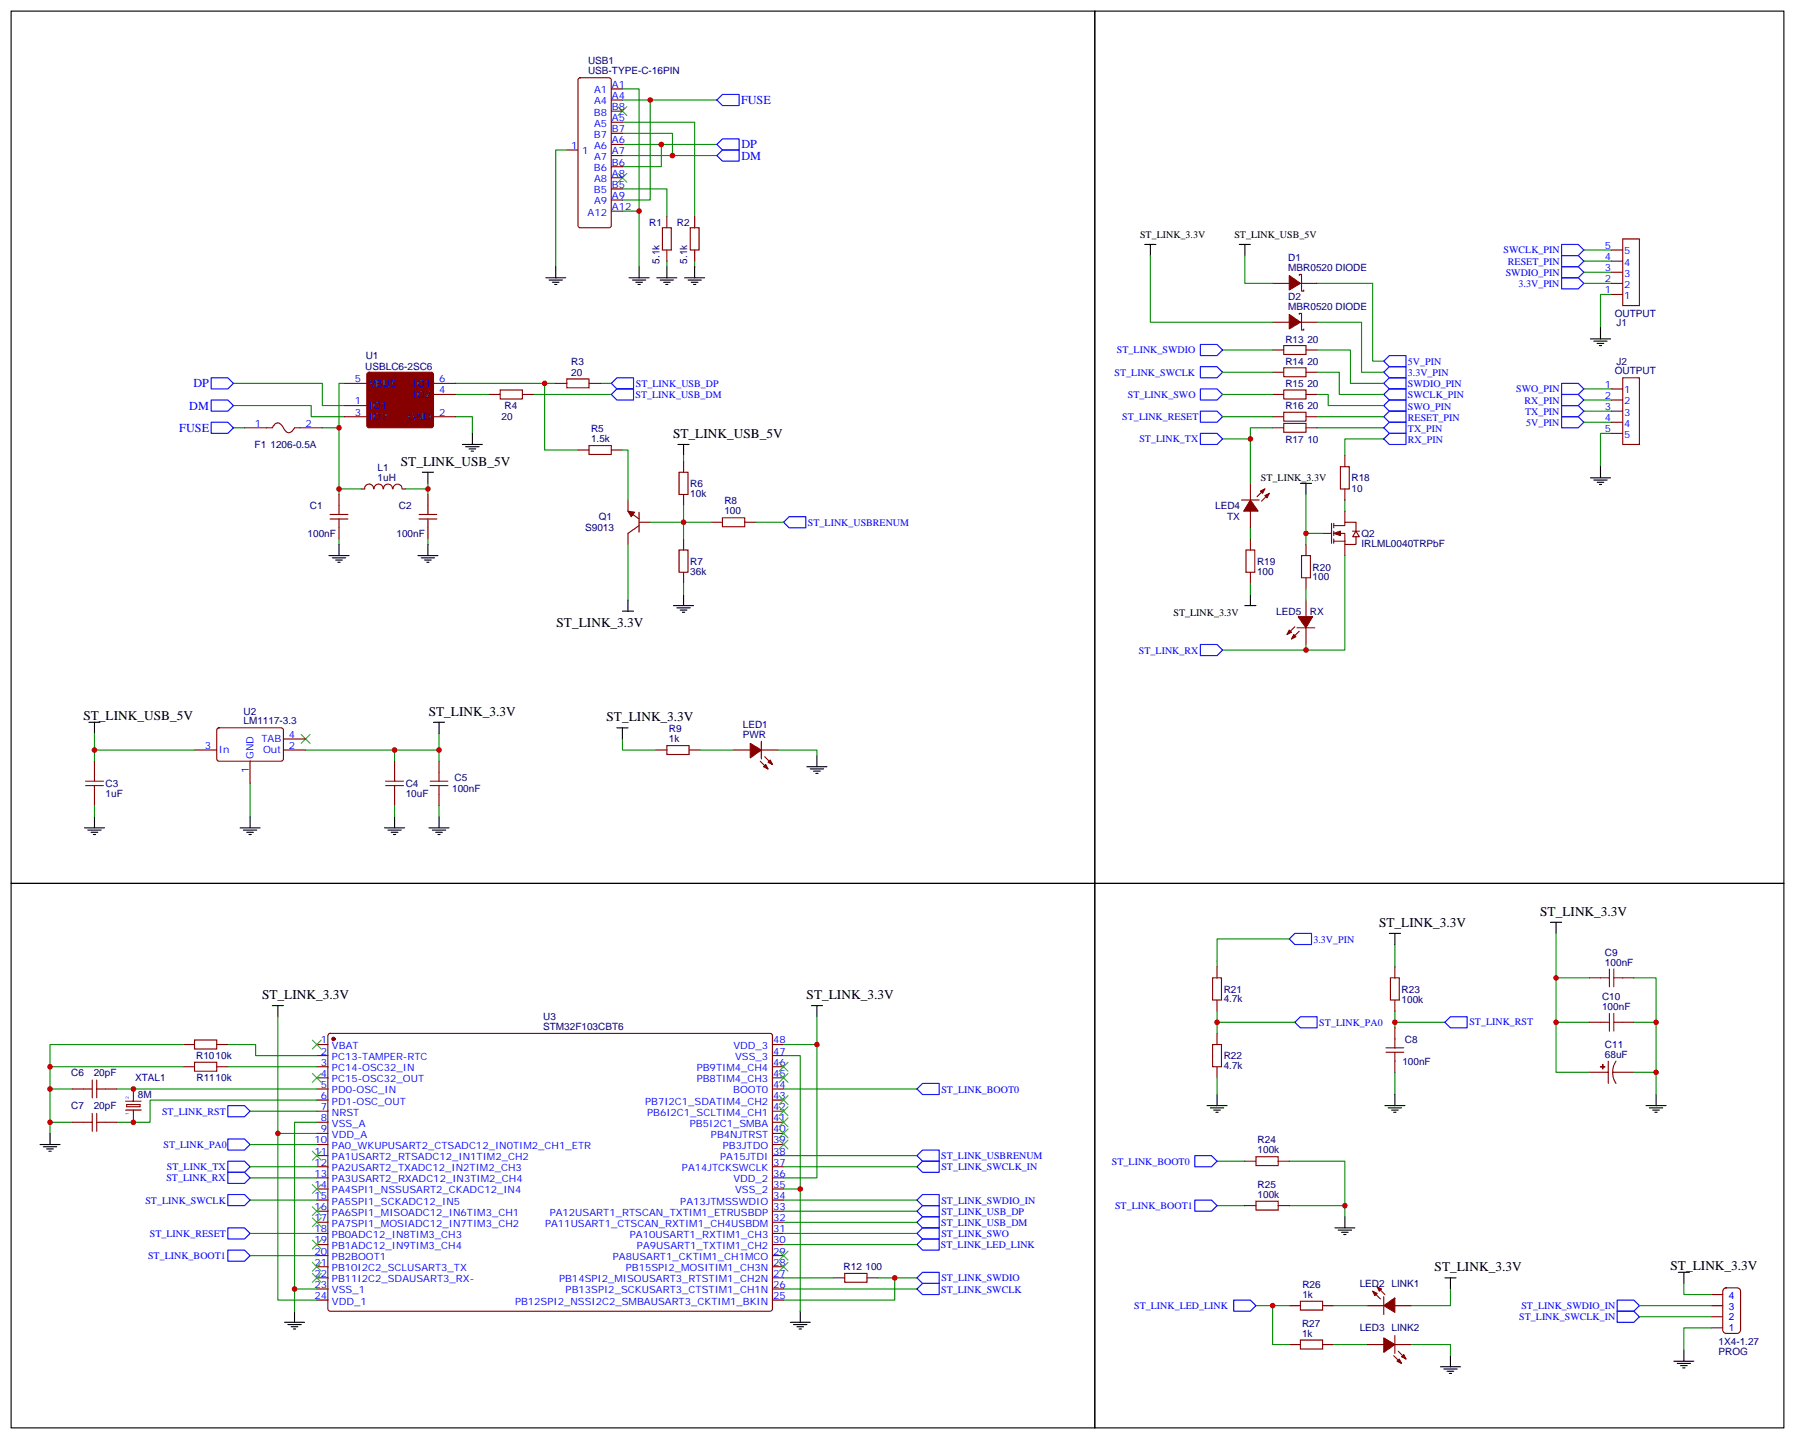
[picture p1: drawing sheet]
<svg xmlns="http://www.w3.org/2000/svg" width="570mm" height="457mm" viewBox="0 0 570 457" stroke-linecap="round" stroke-linejoin="round" font-family="sans-serif">
<g fill="none" stroke="#3c3" stroke-width=".35">
<path d="M196.1 33.9l2.9 2.8M199 33.9l-2.9 2.8M196.1 55l2.9 2.9M199 55l-2.9 2.9M95.6 233.2l2.8 2.8M98.4 233.2l-2.8 2.8M99.1 330.2l2.9 2.8M102 330.2l-2.9 2.8M247.3 337.3l2.8 2.8M250.1 337.3l-2.8 2.8M99.1 340.8l2.9 2.8M102 340.8l-2.9 2.8"/>
<path d="M247.3 340.8l2.8 2.8M247.3 358.4l2.8 2.8M247.3 354.9l2.8 2.8M247.3 351.4l2.8 2.8M247.3 347.8l2.8 2.9M250.1 340.8l-2.8 2.8M250.1 358.4l-2.8 2.8M250.1 354.9l-2.8 2.8M250.1 351.4l-2.8 2.8M250.1 347.8l-2.8 2.9M99.1 365.5l2.9 2.8M99.1 376.1l2.9 2.8"/>
<path d="M102 365.5l-2.9 2.8M102 376.1l-2.9 2.8M247.3 361.9l2.8 2.9M250.1 361.9l-2.8 2.9M99.1 383.1l2.9 2.8M99.1 386.6l2.9 2.9M99.1 393.7l2.9 2.8M102 383.1l-2.9 2.8M102 386.6l-2.9 2.9M102 393.7l-2.9 2.8M247.3 397.2l2.8 2.8M250.1 397.2l-2.8 2.8"/>
<path d="M99.1 400.8l2.9 2.8M99.1 404.3l2.9 2.8M102 400.8l-2.9 2.8M102 404.3l-2.9 2.8M247.3 400.8l2.8 2.8M250.1 400.8l-2.8 2.8"/>
</g>
<g fill="none" stroke="#008700" stroke-width=".35">
<path d="M197.6 38.8h22.9v30M197.6 28.2h5.2v56.5M197.6 31.8h29.9M206.4 31.8v31.7h-8.8M179.9 47.6h-3.5v37.1M197.6 42.3h15.8v7.1M197.6 60h14.1v8.8M197.6 49.4h29.9M197.6 45.9h29.9M209.9 45.9v7h-12.3M197.6 67h5.2M502.7 79.4h8.8"/>
<path d="M211.7 82.9v1.8M220.5 82.9v1.8M365.1 81.1v21.2h38.8M395.1 81.1v8.9h8.8M418 90h17.7v24.7h3.5M502.7 82.9h8.8M502.7 86.4h8.8M502.7 90h8.8M511.5 93.5h-3.5v10.6M388.1 111.1h15.8M388.1 118.2h15.8M418 102.3h14.2v15.9h7"/>
<path d="M418 111.1h10.6v10.6h10.6M418 118.2h7.1v7h14.1M74.1 121.7h28.2v7.1h7.1M74.1 128.8h24.7v3.5h10.6M74.1 135.8h3.5M102.3 135.8h5.3M109.4 121.7h-1.8v35.3M144.6 132.3h5.3v5.3M144.6 125.2h10.6M144.6 121.7h31.8M169.3 125.2h24.7M172.9 121.7v21.2h10.5"/>
<path d="M190.5 121.7h3.5M388.1 139.3h8.8M388.1 125.2h15.8M388.1 132.3h15.8M403.9 135.8h-7v17.7M418 125.2h3.6v3.6h17.6M418 135.8h21.2M418 132.3h21.2M439.2 139.3h-12.3v5.3M502.7 134.1h8.8M502.7 130.5h8.8M502.7 127h8.8"/>
<path d="M502.7 123.5h8.8M511.5 137.6h-3.5v10.6M107.6 155.2h7.1M128.8 155.2h7v1.8M135.8 153.5v1.7M197.6 142.9h1.7v15.9M217 144.6v1.8M414.5 157v15.9M426.9 158.8v3.5M107.6 171.1v1.8M135.8 171.1v1.8M199.3 172.9v17.6"/>
<path d="M217 160.5v5.3h-10.6M225.8 165.8h-8.8v5.3M239.9 165.8h8.8M396.9 167.6v3.5M414.5 169.3h5.3M426.9 176.4v30h-38.8M217 185.2v3.5M396.9 185.2v3.5M414.5 187v3.5M414.5 204.6v1.8M30 238.1h31.7M30 232.8v8.9"/>
<path d="M97 238.1h42.3M125.2 238.1v3.6M139.3 232.8v8.9M197.6 234.6v3.5h10.5M222.2 238.1h10.6M246.9 238.1h12.4v1.8M30 255.8v3.5M79.4 248.7v10.6M125.2 255.8v3.5M139.3 255.8v3.5M409.2 298.1h-22.9v8.8M442.7 299.9v7"/>
<path d="M493.9 296.3v44.1h10.6M493.9 310.4h10.6M518.6 310.4h7v37.1M15.9 338.7h42.3M58.2 331.6h-42.3v28.2M72.3 331.6h8.8v3.5h19.4M72.3 338.7h28.2M88.2 322.8v89.9h12.3M248.7 335.1h5.3v42.4M248.7 331.6h10.6M259.3 322.8v51.1h-10.6M386.3 321v7.1"/>
<path d="M386.3 324.6h24.7M442.7 321v3.6h15.9M442.7 324.6v1.7M493.9 324.6h10.6M518.6 324.6h7M15.9 345.7h7M15.9 356.3h7M37 345.7h63.5M79.4 352.8h21.1M88.2 359.8h12.3M100.5 349.2h-52.9v7.1h-10.6M100.5 356.3h-7v60"/>
<path d="M248.7 345.7h42.3M386.3 342.2v5.3M442.7 340.4v7.1M518.6 340.4h7M79.4 363.4h21.1M79.4 370.4h21.1M79.4 373.9h21.1M248.7 377.5h5.3v38.8M248.7 370.4h42.3M248.7 366.9h42.3M386.3 368.7h8.8M409.2 368.7h17.7v17.6"/>
<path d="M79.4 381h21.1M79.4 391.6h21.1M79.4 398.6h21.1M248.7 381h42.3M248.7 391.6h42.3M248.7 384.5h42.3M248.7 388.1h42.3M248.7 395.1h42.3M386.3 382.8h8.8M409.2 382.8h17.7M93.5 409.2h7M248.7 409.2h42.3"/>
<path d="M248.7 405.7h15.9M278.7 405.7h5.3v7h-35.3M284 405.7h7M398.6 414.5h10.6M403.9 414.5v12.4h5.3M423.3 414.5h10.6M460.4 409.2v5.3h-12.4M520.3 414.5h23M520.3 418h23M534.5 407.5v3.5h8.8M423.3 426.9h10.6M448 426.9h12.4v3.5"/>
<path d="M543.3 421.6h-8.8v7"/>
</g>
<g fill="none" stroke="#00f" stroke-width=".35">
<path d="M227.5 31.8l1.8-1.8h5.3v3.5h-5.3zM227.5 49.4l1.8-1.8h5.3v3.6h-5.3zM227.5 45.9l1.8-1.8h5.3v3.5h-5.3zM495.7 77.6h5.2l1.8 1.8-1.8 1.7h-5.2zM495.7 81.1h5.2l1.8 1.8-1.8 1.8h-5.2zM495.7 84.7h5.2l1.8 1.7-1.8 1.8h-5.2zM495.7 88.2h5.2l1.8 1.8-1.8 1.7h-5.2zM67 119.9h5.3l1.8 1.8-1.8 1.8h-5.3zM381 109.4h5.3l1.8 1.7-1.8 1.8h-5.3zM381 116.4h5.3l1.8 1.8-1.8 1.7h-5.3zM439.2 114.7l1.8-1.8h5.3v3.5h-5.3zM441 119.9h5.3v3.6h-5.3l-1.8-1.8z"/>
<path d="M441 116.4h5.3v3.5h-5.3l-1.8-1.7zM67 134.1h5.3l1.8 1.7-1.8 1.8h-5.3zM67 127h5.3l1.8 1.8-1.8 1.7h-5.3zM194 125.2l1.8-1.7h5.3v3.5h-5.3zM194 121.7l1.8-1.8h5.3v3.6h-5.3zM381 137.6h5.3l1.8 1.7-1.8 1.8h-5.3zM381 123.5h5.3l1.8 1.7-1.8 1.8h-5.3zM381 130.5h5.3l1.8 1.8-1.8 1.8h-5.3zM439.2 135.8l1.8-1.7h5.3v3.5h-5.3zM439.2 132.3l1.8-1.8h5.3v3.6h-5.3zM439.2 128.8l1.8-1.8h5.3v3.5h-5.3zM439.2 125.2l1.8-1.7h5.3v3.5h-5.3z"/>
<path d="M441 137.6h5.3v3.5h-5.3l-1.8-1.8zM495.7 125.2h5.2l1.8 1.8-1.8 1.8h-5.2zM495.7 121.7h5.2l1.8 1.8-1.8 1.7h-5.2zM495.7 128.8h5.2l1.8 1.7-1.8 1.8h-5.2zM495.7 132.3h5.2l1.8 1.8-1.8 1.7h-5.2zM250.5 164h5.3v3.6h-5.3l-1.8-1.8zM381 204.6h5.3l1.8 1.8-1.8 1.7h-5.3zM409.2 298.1l1.8-1.8h5.3v3.6h-5.3zM412.7 322.8h5.3v3.5h-5.3l-1.7-1.7zM460.4 322.8h5.3v3.5h-5.3l-1.8-1.7zM72.3 351h5.3l1.8 1.8-1.8 1.7h-5.3zM291 345.7l1.8-1.7h5.3v3.5h-5.3z"/>
<path d="M72.3 361.6h5.3l1.8 1.8-1.8 1.7h-5.3zM72.3 368.7h5.3l1.8 1.7-1.8 1.8h-5.3zM72.3 372.2h5.3l1.8 1.7-1.8 1.8h-5.3zM72.3 379.2h5.3l1.8 1.8-1.8 1.8h-5.3zM291 366.9l1.8-1.8h5.3v3.6h-5.3zM291 370.4l1.8-1.7h5.3v3.5h-5.3zM379.2 366.9h5.3l1.8 1.8-1.8 1.7h-5.3zM72.3 389.8h5.3l1.8 1.8-1.8 1.7h-5.3zM72.3 396.9h5.3l1.8 1.7-1.8 1.8h-5.3zM291 381l1.8-1.8h5.3v3.6h-5.3zM291 384.5l1.8-1.7h5.3v3.5h-5.3zM291 388.1l1.8-1.8h5.3v3.5h-5.3z"/>
<path d="M291 391.6l1.8-1.8h5.3v3.5h-5.3zM291 395.1l1.8-1.8h5.3v3.6h-5.3zM379.2 381h5.3l1.8 1.8-1.8 1.7h-5.3zM291 405.7l1.8-1.8h5.3v3.6h-5.3zM291 409.2l1.8-1.7h5.3v3.5h-5.3zM391.6 412.7h5.3l1.7 1.8-1.7 1.8h-5.3zM513.3 416.3h5.3l1.7 1.7-1.7 1.8h-5.3zM513.3 412.7h5.3l1.7 1.8-1.7 1.8h-5.3z"/>
</g>
<g fill="none" stroke="#870000" stroke-width=".35">
<path d="M183.7 24.9l.4-.2h9.2l.7 .4v46.5l-.2 .5-.5 .2h-9.2l-.4-.2-.3-.5v-46.2zM194 38.8h3.6M194 35.3h3.6M194 31.8h3.6M194 28.2h3.6M179.9 47.6h3.5M194 49.4h3.6M194 45.9h3.6M194 42.3h3.6M194 52.9h3.6M194 56.4h3.6M194 60h3.6"/>
<path d="M194 63.5h3.6M194 67h3.6M210.3 72.3h2.8v7.1h-2.8zM211.7 68.8v3.5M211.7 79.4v3.5M219.1 72.3h2.8v7.1h-2.8zM220.5 68.8v3.5M220.5 79.4v3.5M511.5 79.4h3.6M515.1 75.8h5.2v21.2h-5.2zM403.9 90h5.3M412.4 87.5v-.4h.7v5.3h.7v-.3"/>
<path d="M412.4 99.8v-.3h.7v5.3h.7v-.4M412.7 90h5.3M511.5 93.5h3.6M511.5 90h3.6M511.5 82.9h3.6M511.5 86.4h3.6M403.9 102.3h5.3M403.9 111.1h3.6M403.9 118.2h3.6M407.5 109.7h7v2.8h-7zM407.5 116.8h7v2.8h-7zM412.7 102.3h5.3"/>
<path d="M414.5 111.1h3.5M414.5 118.2h3.5M515.1 119.9h5.2v21.2h-5.2zM77.6 135.8h8.8l.6-.9a1.66 1.66 0 0 1 1.7-.5 1.66 1.66 0 0 1 1.2 1.3 2.13 2.13 0 0 0 2.3 1.6l1.3-1.5h8.8M109.4 121.7h7M109.4 132.3h7M109.4 128.8h7M137.6 125.2h7M137.6 121.7h7M137.6 132.3h7M155.2 125.2h3.5M158.7 123.8h7.1v2.8h-7.1z"/>
<path d="M165.8 125.2h3.5M176.4 121.7h3.5M179.9 120.3h7.1v2.8h-7.1zM187 121.7h3.5M403.9 135.8h3.6M403.9 125.2h3.6M403.9 132.3h3.6M407.5 134.4h7v2.8h-7zM407.5 123.8h7v2.8h-7zM407.5 130.9h7v2.8h-7zM414.5 135.8h3.5M414.5 125.2h3.5"/>
<path d="M414.5 132.3h3.5M511.5 123.5h3.6M511.5 127h3.6M511.5 134.1h3.6M511.5 137.6h3.6M511.5 130.5h3.6M107.6 157v6.3M114.7 155.2h1M115.8 155.2a1.41 1.41 0 0 1 1.4-1.5 1.41 1.41 0 0 1 1.4 1.5M118.7 155.2a1.41 1.41 0 0 1 1.4-1.5 1.41 1.41 0 0 1 1.5 1.5M121.7 155.2a1.41 1.41 0 0 1 1.4-1.5 1.41 1.41 0 0 1 1.4 1.5M124.8 155.2a1.41 1.41 0 0 1 1.4-1.5 1.41 1.41 0 0 1 1.4 1.5"/>
<path d="M127.7 155.2h1.1M135.8 157v6.3M183.4 142.9h3.6M187 141.5h7v2.8h-7zM194 142.9h3.6M199.3 158.8v3.5l3.5 2.4M215.5 149.9h2.9v7.1h-2.9zM217 146.4v3.5M217 157v3.5M394.1 158.8h5.6M396.9 153.5v5.3M401.5 155.2l-2.5 2.5"/>
<path d="M402.9 156.6l-2.5 2.5M425.4 148.2h2.9v7h-2.9zM426.9 144.6v3.6M426.9 155.2v3.6M104.8 163.3h5.6M104.8 164.7h5.6M107.6 164.7v6.4M133 163.3h5.6M133 164.7h5.6M135.8 164.7v6.4M202.8 165.8h3.6M202.8 166.9l-3.5 2.4v3.6"/>
<path d="M202.8 162.6v6.4M215.5 174.6h2.9v7.1h-2.9zM217 171.1v3.5M225.8 165.8h3.5M229.3 164.4h7.1v2.8h-7.1zM236.4 165.8h3.5M395.5 174.6h2.8v7.1h-2.8zM396.9 162.3v5.3M396.9 171.1v3.5M413.1 176.4h2.8v7h-2.8zM414.5 172.9v3.5M419.8 169.3h2.8"/>
<path d="M422.6 166.2v6.3M423.3 166.9h3.6v-1.1h3.5v2.8M423.3 169.3h3.6v3.6h3.5v-2.5M423.3 171.8h3.6M423.3 166.2v1.4M423.3 168.6v1.4M423.3 171.1v1.4M426.9 162.3v3.5M426.9 172.9v3.5M429.3 168.6h2.1M430.4 168.6l1 1.8h-2.1zM217 181.7v3.5"/>
<path d="M396.9 181.7v3.5M411 199l-2.5 2.4M411.7 199.3h5.6M414.5 183.4v3.6M414.5 190.5v5.3M414.5 199.3v5.3M412.4 200.4l-2.5 2.4M61.7 238.1h7.1M69 231.3l.5-.2h20l.5 .7-.1 9.4-.6 .5-20.1-.1-.4-.7v-9.1zM90 238.1h7M90 234.6h7M208.1 238.1h3.6"/>
<path d="M211.7 236.7h7v2.8h-7zM218.7 238.1h3.5M232.8 238.1h5.3M241.7 238.1h5.2M241.7 235.3v5.6M27.2 248h5.6M27.2 249.4h5.6M30 241.7v6.3M30 249.4v6.4M79.4 241.7v7M122.4 248h5.7M122.4 249.4h5.7"/>
<path d="M125.2 241.7v6.3M125.2 249.4v6.4M136.5 248h5.7M136.5 249.4h5.7M139.3 241.7v6.3M139.3 249.4v6.4M241.3 241.7l2.5 2.4M242.7 240.2l2.5 2.5M384.9 310.4h2.8v7.1h-2.8zM386.3 306.9v3.5M386.3 317.5v3.5M441.3 310.4h2.8v7.1h-2.8z"/>
<path d="M442.7 306.9v3.5M442.7 317.5v3.5M504.5 310.4h6.3M510.8 307.6v5.7M512.2 310.4h6.4M512.2 307.6v5.7M58.2 331.6h3.5M58.2 338.7h3.5M61.7 330.2h7.1v2.8h-7.1zM61.7 337.3h7.1v2.8h-7.1zM68.8 331.6h3.5M68.8 338.7h3.5"/>
<path d="M100.5 331.6h3.6M100.5 335.1h3.6M100.5 338.7h3.6M104.3 328.3l.5-.2h139.9l.5 .7-.1 87-.6 .5-140-.1-.4-.6v-86.8zM245.2 331.6h3.5M245.2 335.1h3.5M245.2 338.7h3.5M384.9 331.6h2.8v7.1h-2.8zM386.3 328.1v3.5M386.3 338.7v3.5M439.9 332.7h5.7M439.9 334.1h5.7"/>
<path d="M442.7 326.3v6.4M442.7 334.1v6.3M504.5 324.6h6.3M510.5 336.9v7.1M510.8 321.7v5.7M512.2 321.7v5.7M512.2 324.6h6.4M512.9 336.9l-.8 1.7-.2 1.8M22.9 345.7h6.4M22.9 356.3h6.4M29.3 342.9v5.6M29.3 353.5v5.6"/>
<path d="M30.7 345.7h6.3M30.7 356.3h6.3M30.7 342.9v5.6M30.7 353.5v5.6M39.9 349.6h4.9M39.9 352.4h4.9M40.2 350.7h4.2v.7h-4.2zM42.3 345.7v3.9M42.3 352.4v3.9M100.5 342.2h3.6M100.5 345.7h3.6M100.5 349.2h3.6"/>
<path d="M100.5 352.8h3.6M100.5 356.3h3.6M100.5 359.8h3.6M245.2 342.2h3.5M245.2 345.7h3.5M245.2 349.2h3.5M245.2 352.8h3.5M245.2 356.3h3.5M245.2 359.8h3.5M504.5 340.4h6M511.9 340.4l.2 1.9 .8 1.7M511.9 340.4h6.7"/>
<path d="M100.5 363.4h3.6M100.5 366.9h3.6M100.5 370.4h3.6M100.5 373.9h3.6M100.5 377.5h3.6M245.2 363.4h3.5M245.2 366.9h3.5M245.2 370.4h3.5M245.2 373.9h3.5M245.2 377.5h3.5M395.1 368.7h3.5M398.6 367.2h7.1v2.9h-7.1z"/>
<path d="M405.7 368.7h3.5M100.5 381h3.6M100.5 384.5h3.6M100.5 388.1h3.6M100.5 391.6h3.6M100.5 395.1h3.6M100.5 398.6h3.6M245.2 381h3.5M245.2 384.5h3.5M245.2 388.1h3.5M245.2 391.6h3.5M245.2 395.1h3.5"/>
<path d="M245.2 398.6h3.5M395.1 382.8h3.5M398.6 381.4h7.1v2.8h-7.1zM405.7 382.8h3.5M100.5 402.2h3.6M100.5 405.7h3.6M100.5 409.2h3.6M100.5 412.7h3.6M245.2 402.2h3.5M245.2 405.7h3.5M245.2 409.2h3.5M245.2 412.7h3.5"/>
<path d="M264.6 405.7h3.5M268.1 404.3h7.1v2.8h-7.1zM275.2 405.7h3.5M409.2 414.5h3.5M412.7 413.1h7.1v2.8h-7.1zM419.8 414.5h3.5M433.9 414.5h5.3M435.7 409.9l2.4 2.5M437.1 408.5l2.5 2.5M439.2 411.7v5.6M442.7 414.5h5.3M543.3 414.5h3.5"/>
<path d="M543.3 418h3.5M543.3 411h3.5M547 409.3l.9-.4h3.5l.6 .2 .4 .5v12.7l-.2 .6-.5 .4h-3.8l-.7-.2-.3-.5-.1-12.7zM409.2 426.9h3.5M412.7 425.4h7.1v2.9h-7.1zM419.8 426.9h3.5M433.9 426.9h5.3M442.4 430.4l2.5 2.5M442.7 424v5.7M442.7 426.9h5.3M443.8 429l2.5 2.4M543.3 421.6h3.5"/>
</g>
<g fill="none" stroke="#000" stroke-width=".35">
<path d="M3.5 3.5h344v277h-344zM347.5 3.5h218.7v277h-218.7zM363.4 77.6h3.5M365.1 77.6v3.5M393.3 77.6h3.6M395.1 77.6v3.5M173.2 88.2h6.4M174.3 88.9h4.2M175.3 89.6h2.1M176 90.3h.7M176.4 84.7v3.5M199.7 88.2h6.3"/>
<path d="M200.7 88.9h4.3M201.8 89.6h2.1M202.5 90.3h.7M202.8 84.7v3.5M208.5 88.2h6.3M209.5 88.9h4.3M210.6 89.6h2.1M211.3 90.3h.7M211.7 84.7v3.5M217.3 88.2h6.4M218.4 88.9h4.2M219.4 89.6h2.1"/>
<path d="M220.1 90.3h.7M220.5 84.7v3.5M504.8 107.6h6.4M505.9 108.3h4.2M506.9 109h2.2M507.6 109.7h.8M508 104.1v3.5M149.9 137.6v3.5M134.1 149.9h3.5M135.8 149.9v3.6M146.8 141.1h6.3M147.8 141.8h4.2"/>
<path d="M148.9 142.5h2.1M149.6 143.2h.7M215.2 141.1h3.5M217 141.1v3.5M412.7 153.5h3.6M414.5 153.5v3.5M504.8 151.7h6.4M505.9 152.4h4.2M506.9 153.1h2.2M507.6 153.8h.8M508 148.2v3.5M104.4 176.4h6.4"/>
<path d="M105.5 177.1h4.2M106.5 177.8h2.2M107.2 178.5h.7M107.6 172.9v3.5M132.6 176.4h6.4M133.7 177.1h4.2M134.8 177.8h2.1M135.5 178.5h.7M135.8 172.9v3.5M197.6 194h3.5M199.3 190.5v3.5M213.8 192.3h6.3"/>
<path d="M214.8 193h4.3M215.9 193.7h2.1M216.6 194.4h.7M217 188.7v3.6M395.1 192.3h3.5M396.9 188.7v3.6M28.2 229.3h3.5M30 229.3v3.5M137.6 229.3h3.5M139.3 229.3v3.5M195.8 231.1h3.5M197.6 231.1v3.5"/>
<path d="M259.3 239.9v3.5M30 259.3v3.5M79.4 259.3v3.5M125.2 259.3v3.5M139.3 259.3v3.5M256.1 243.4h6.4M257.2 244.1h4.2M258.2 244.8h2.1M258.9 245.5h.7M26.8 262.8h6.4M27.9 263.5h4.2M28.9 264.2h2.1"/>
<path d="M29.6 264.9h.7M76.2 262.8h6.3M77.3 263.5h4.2M78.3 264.2h2.1M79 264.9h.7M122.1 262.8h6.3M123.1 263.5h4.3M124.2 264.2h2.1M124.9 264.9h.7M136.2 262.8h6.3M137.2 263.5h4.3M138.3 264.2h2.1"/>
<path d="M139 264.9h.7M3.5 280.5h344v172.8h-344zM347.5 280.5h218.7v172.8h-218.7zM441 296.3h3.5M442.7 296.3v3.6M492.1 292.8h3.6M493.9 292.8v3.5M86.4 319.3h3.6M88.2 319.3v3.5M257.5 319.3h3.6M259.3 319.3v3.5M15.9 359.8v3.6"/>
<path d="M383.1 351h6.4M384.2 351.7h4.2M385.2 352.4h2.1M385.9 353.1h.7M386.3 347.5v3.5M439.6 351h6.3M440.6 351.7h4.3M441.7 352.4h2.1M442.4 353.1h.7M442.7 347.5v3.5M522.5 351h6.3M523.5 351.7h4.3"/>
<path d="M524.6 352.4h2.1M525.3 353.1h.7M525.6 347.5v3.5M12.7 363.4h6.3M13.8 364.1h4.2M14.8 364.8h2.1M15.5 365.5h.7M423.7 389.8h6.3M424.7 390.5h4.3M425.8 391.2h2.1M426.5 391.9h.7M426.9 386.3v3.5"/>
<path d="M90.3 419.8h6.4M93.5 416.3v3.5M250.8 419.8h6.4M254 416.3v3.5M458.6 405.7h3.5M460.4 405.7v3.5M532.7 403.9h3.5M534.5 403.9v3.6M91.4 420.5h4.2M92.4 421.2h2.1M93.1 421.9h.7M251.9 420.5h4.2"/>
<path d="M252.9 421.2h2.2M253.6 421.9h.8M457.2 433.9h6.3M458.3 434.6h4.2M459.3 435.3h2.1M460 436h.7M460.4 430.4v3.5M531.3 432.2h6.3M532.3 432.9h4.3M533.4 433.6h2.1M534.1 434.3h.7M534.5 428.6v3.6"/>
</g>
<g fill="#870000" stroke="#870000" stroke-width=".35">
<path d="M439.2 424.7l3.5 2.2-3.5 2.4z"/>
<path d="M443.4 432.2l.7-.8 .8 1.5z"/>
<path d="M445.6 430l.7 1.4-1.4-.7z"/>
<path d="M439.2 414.5l3.5-2.5v4.6z"/>
<path d="M437.1 408.5l1.4 .7-.7 .7z"/>
<path d="M435.7 409.9l1.4 .7-.7 .7z"/>
<path d="M238.1 236l3.6 2.1-3.6 2.5z"/>
<path d="M242.4 243.4l.7-.7 .7 1.4z"/>
<path d="M243.8 242l.7-.7 .7 1.4z"/>
<path d="M412 195.8h4.6l-2.1 3.5z"/>
<path d="M409.2 200l.7 .7-1.4 .7z"/>
<path d="M410.6 201.4l.7 .7-1.4 .7z"/>
<path d="M396.9 158.8l2.4 3.5h-4.5z"/>
<path d="M401.5 157.3l1.4-.7-.7 1.4z"/>
<path d="M400 155.9l1.5-.7-.7 1.4z"/>
<path d="M508 338.7h1.4z"/>
<path d="M508.7 338v1.4z"/>
<path d="M116.7 118.4l.4-.2h19.8l.5 .2 .2 .5v16.2l-.3 .5-.4 .2h-19.8l-.5-.2-.2-.5v-16.2z"/>
<path d="M199.3 162.3l2.1 .3-1 1.4z"/>
<path d="M409.2 87.5l3.5 2.5-3.5 2.1z"/>
<path d="M409.2 99.8l3.5 2.5-3.5 2.1z"/>
<path d="M423.3 169.3l2.1-.7v1.4z"/>
<circle cx="105.8" cy="329.8" r=".53"/>
</g>
<g fill="#c00">
<circle cx="396.9" cy="139.3" r=".88"/>
<circle cx="172.9" cy="121.7" r=".88"/>
<circle cx="426.9" cy="382.8" r=".88"/>
<circle cx="213.4" cy="49.4" r=".88"/>
<circle cx="209.9" cy="45.9" r=".88"/>
<circle cx="206.4" cy="31.7" r=".88"/>
<circle cx="202.8" cy="67" r=".88"/>
<circle cx="414.5" cy="206.4" r=".88"/>
<circle cx="42.3" cy="345.7" r=".88"/>
<circle cx="42.3" cy="356.3" r=".88"/>
<circle cx="93.5" cy="409.2" r=".88"/>
<circle cx="88.2" cy="359.8" r=".88"/>
<circle cx="15.9" cy="338.7" r=".88"/>
<circle cx="15.9" cy="345.7" r=".88"/>
<circle cx="15.9" cy="356.3" r=".88"/>
<circle cx="284" cy="405.7" r=".88"/>
<circle cx="254" cy="377.5" r=".88"/>
<circle cx="259.3" cy="331.6" r=".88"/>
<circle cx="525.6" cy="324.6" r=".88"/>
<circle cx="442.7" cy="324.6" r=".88"/>
<circle cx="403.9" cy="414.5" r=".88"/>
<circle cx="386.3" cy="324.6" r=".88"/>
<circle cx="107.6" cy="135.8" r=".88"/>
<circle cx="107.6" cy="155.2" r=".88"/>
<circle cx="135.8" cy="155.2" r=".88"/>
<circle cx="217" cy="165.8" r=".88"/>
<circle cx="414.5" cy="169.3" r=".88"/>
<circle cx="30" cy="238.1" r=".88"/>
<circle cx="139.3" cy="238.1" r=".88"/>
<circle cx="125.2" cy="238.1" r=".88"/>
<circle cx="493.9" cy="324.6" r=".88"/>
<circle cx="493.9" cy="310.4" r=".88"/>
<circle cx="525.6" cy="340.4" r=".88"/>
</g>
<g font-size="4.2">
<text x="213.6" y="139.1">ST_LINK_USB_5V</text>
<text x="127.2" y="147.9">ST_LINK_USB_5V</text>
<text x="176.6" y="199">ST_LINK_3.3V</text>
<text x="136.1" y="227.2">ST_LINK_3.3V</text>
<text x="26.5" y="228.6">ST_LINK_USB_5V</text>
<text x="192.5" y="228.9">ST_LINK_3.3V</text>
<text x="488.9" y="290.7">ST_LINK_3.3V</text>
<text x="437.7" y="294.2">ST_LINK_3.3V</text>
<text x="83.2" y="317.1">ST_LINK_3.3V</text>
<text x="256" y="317.1">ST_LINK_3.3V</text>
<text x="455.3" y="403.6">ST_LINK_3.3V</text>
<text x="530.2" y="403.2">ST_LINK_3.3V</text>
</g>
<g font-size="3.9" fill="#00f">
<text x="235.2" y="33">FUSE</text>
<text x="235.3" y="47.1">DP</text>
<text x="235.3" y="50.7">DM</text>
<text x="61.4" y="123">DP</text>
<text x="60.1" y="130">DM</text>
<text x="56.9" y="137.1">FUSE</text>
</g>
<g font-size="3.2" fill="#000080">
<text x="186.6" y="23.6">USB-TYPE-C-16PIN</text>
<text x="186.6" y="20.5">USB1</text>
<text x="206" y="71.7">R1</text>
<text x="214.9" y="71.7">R2</text>
<text x="209.3" y="83.7" transform="rotate(-90 209.3 83.7)">5.1k</text>
<text x="218.1" y="83.7" transform="rotate(-90 218.1 83.7)">5.1k</text>
<text x="408.9" y="83">D1</text>
<text x="408.9" y="86.1">MBR0520 DIODE</text>
<text x="408.9" y="95.3">D2</text>
<text x="408.9" y="98.4">MBR0520 DIODE</text>
<text x="512.5" y="100.5">OUTPUT</text>
<text x="513" y="103.5">J1</text>
<text x="408" y="108.7">R13</text>
<text x="415" y="108.7">20</text>
<text x="115.9" y="117.5">USBLC6-2SC6</text>
<text x="116.1" y="114">U1</text>
<text x="181.3" y="119.2">20</text>
<text x="181.3" y="116">R3</text>
<text x="408" y="115.8">R14</text>
<text x="415" y="115.8">20</text>
<text x="512.5" y="118.9">OUTPUT</text>
<text x="513" y="115.9">J2</text>
<text x="408" y="122.9">R15</text>
<text x="415" y="122.9">20</text>
<text x="160.2" y="129.9">R4</text>
<text x="408" y="129.9">R16</text>
<text x="415" y="129.9">20</text>
<text x="159.2" y="133.4">20</text>
<text x="187.6" y="137.2">R5</text>
<text x="80.8" y="142.2">F1</text>
<text x="85.9" y="142.2">1206-0.5A</text>
<text x="187.6" y="140.4">1.5k</text>
<text x="408" y="140.5">R17</text>
<text x="415" y="140.5">10</text>
<text x="119.9" y="149.5">L1</text>
<text x="119.9" y="152.6">1uH</text>
<text x="219.1" y="154.6">R6</text>
<text x="429" y="152.8">R18</text>
<text x="98.4" y="161.6">C1</text>
<text x="126.6" y="161.6">C2</text>
<text x="219.1" y="157.8">10k</text>
<text x="229.9" y="160.2">R8</text>
<text x="385.7" y="161.7">LED4</text>
<text x="429" y="156">10</text>
<text x="190.1" y="165.2">Q1</text>
<text x="229.9" y="163.3">100</text>
<text x="389.5" y="165.2">TX</text>
<text x="97.6" y="170.5">100nF</text>
<text x="125.9" y="170.5">100nF</text>
<text x="185.7" y="168.7">S9013</text>
<text x="432.2" y="173.7">IRLML0040TRPbF</text>
<text x="432.2" y="170.5">Q2</text>
<text x="219.1" y="179.3">R7</text>
<text x="399" y="179.3">R19</text>
<text x="219.1" y="182.5">36k</text>
<text x="399" y="182.5">100</text>
<text x="416.6" y="184.2">100</text>
<text x="416.6" y="181.1">R20</text>
<text x="405.1" y="195.2">LED5</text>
<text x="415.7" y="195.2">RX</text>
<text x="77.3" y="226.9">U2</text>
<text x="77.3" y="230">LM1117-3.3</text>
<text x="212.3" y="232.5">R9</text>
<text x="235.8" y="231.1">LED1</text>
<text x="212.3" y="235.7">1k</text>
<text x="235.8" y="234.2">PWR</text>
<text x="33.5" y="249.9">C3</text>
<text x="128.8" y="249.9">C4</text>
<text x="143.5" y="251.6">100nF</text>
<text x="144.3" y="248.1">C5</text>
<text x="33.5" y="253.1">1uF</text>
<text x="128.8" y="253.1">10uF</text>
<text x="509.4" y="303.4">C9</text>
<text x="509.4" y="306.6">100nF</text>
<text x="388.4" y="315.2">R21</text>
<text x="444.9" y="315.1">R23</text>
<text x="508.5" y="317.5">C10</text>
<text x="172.4" y="323.8">U3</text>
<text x="388.4" y="318.3">4.7k</text>
<text x="444.9" y="318.3">100k</text>
<text x="508.5" y="320.7">100nF</text>
<text x="172.4" y="327">STM32F103CBT6</text>
<text x="445.9" y="331">C8</text>
<text x="509.4" y="335.8">68uF</text>
<text x="509.4" y="332.7">C11</text>
<text x="22.6" y="341.5">C6</text>
<text x="29.8" y="341.5">20pF</text>
<text x="62.2" y="336.3">R1010k</text>
<text x="388.4" y="339.4">4.7k</text>
<text x="388.4" y="336.3">R22</text>
<text x="445.1" y="338">100nF</text>
<text x="42.9" y="343.3">XTAL1</text>
<text x="62.4" y="343.3">R1110k</text>
<text x="22.6" y="352.1">C7</text>
<text x="29.8" y="352.1">20pF</text>
<text x="43.7" y="348.6">8M</text>
<text x="399.2" y="363">R24</text>
<text x="399.2" y="366.2">100k</text>
<text x="399.2" y="377.1">R25</text>
<text x="399.1" y="380.3">100k</text>
<text x="267.8" y="403.3">R12</text>
<text x="274.7" y="403.3">100</text>
<text x="413.4" y="412">1k</text>
<text x="413.4" y="408.9">R26</text>
<text x="431.6" y="408.6">LED2 LINK1</text>
<text x="413.3" y="424.4">1k</text>
<text x="413.3" y="421.2">R27</text>
<text x="431.6" y="422.7">LED3 LINK2</text>
<text x="545.5" y="427.1">1X4-1.27</text>
<text x="545.5" y="430.3">PROG</text>
</g>
<g font-size="3.2" fill="#00f">
<text x="188.5" y="29.6">A1</text>
<text x="194.2" y="27.9">A1</text>
<text x="188.5" y="33.2">A4</text>
<text x="194.2" y="34.9">B8</text>
<text x="194.2" y="31.4">A4</text>
<text x="188.5" y="36.7">B8</text>
<text x="188.5" y="40.2">A5</text>
<text x="194.2" y="42">B7</text>
<text x="194.2" y="38.5">A5</text>
<text x="181.3" y="47.3">1</text>
<text x="188.5" y="43.7">B7</text>
<text x="188.5" y="47.3">A6</text>
<text x="194.2" y="45.5">A6</text>
<text x="184.7" y="49">1</text>
<text x="188.5" y="50.8">A7</text>
<text x="194.2" y="49">A7</text>
<text x="194.2" y="52.6">B6</text>
<text x="188.5" y="54.3">B6</text>
<text x="188.5" y="57.9">A8</text>
<text x="194.2" y="56.1">A8</text>
<text x="194.2" y="59.6">B5</text>
<text x="188.5" y="61.4">B5</text>
<text x="188.5" y="64.9">A9</text>
<text x="194.2" y="63.1">A9</text>
<text x="186.5" y="68.4">A12</text>
<text x="194.2" y="66.7">A12</text>
<text x="477.2" y="80.5">SWCLK_PIN</text>
<text x="509.4" y="82.6">4</text>
<text x="509.4" y="79">5</text>
<text x="515.5" y="80.8">5</text>
<text x="477.9" y="87.5">SWDIO_PIN</text>
<text x="478.6" y="84">RESET_PIN</text>
<text x="509.4" y="89.6">2</text>
<text x="509.4" y="86.1">3</text>
<text x="515.5" y="84.3">4</text>
<text x="515.5" y="87.8">3</text>
<text x="482" y="91.1">3.3V_PIN</text>
<text x="509.4" y="93.1">1</text>
<text x="515.5" y="94.9">1</text>
<text x="515.5" y="91.4">2</text>
<text x="354.5" y="112.2">ST_LINK_SWDIO</text>
<text x="353.8" y="119.3">ST_LINK_SWCLK</text>
<text x="446.9" y="119.5">3.3V_PIN</text>
<text x="446.9" y="115.9">5V_PIN</text>
<text x="112.6" y="121.4">5</text>
<text x="117.1" y="122.8">VBUS</text>
<text x="131" y="122.8">IO1</text>
<text x="139.3" y="121.4">6</text>
<text x="139.3" y="124.9">4</text>
<text x="201.8" y="122.8">ST_LINK_USB_DP</text>
<text x="446.9" y="123">SWDIO_PIN</text>
<text x="481.3" y="124.6">SWO_PIN</text>
<text x="509.4" y="123.1">1</text>
<text x="515.5" y="124.9">1</text>
<text x="112.6" y="128.4">1</text>
<text x="112.6" y="131.9">3</text>
<text x="117.1" y="129.8">IO1</text>
<text x="131" y="126.3">IO2</text>
<text x="139.3" y="131.9">2</text>
<text x="201.7" y="126.3">ST_LINK_USB_DM</text>
<text x="358" y="126.3">ST_LINK_SWO</text>
<text x="446.9" y="126.5">SWCLK_PIN</text>
<text x="446.9" y="130">SWO_PIN</text>
<text x="483.9" y="128.1">RX_PIN</text>
<text x="484.1" y="131.6">TX_PIN</text>
<text x="509.4" y="126.6">2</text>
<text x="509.4" y="130.2">3</text>
<text x="515.5" y="128.4">2</text>
<text x="515.5" y="131.9">3</text>
<text x="80.9" y="135.5">1</text>
<text x="97" y="135.5">2</text>
<text x="117.1" y="133.3">IO2</text>
<text x="129.6" y="133.3">GND</text>
<text x="356.2" y="133.4">ST_LINK_RESET</text>
<text x="446.9" y="137.1">TX_PIN</text>
<text x="446.9" y="133.6">RESET_PIN</text>
<text x="484.4" y="135.3">5V_PIN</text>
<text x="509.4" y="133.7">4</text>
<text x="509.4" y="137.2">5</text>
<text x="515.5" y="135.5">4</text>
<text x="361.7" y="140.4">ST_LINK_TX</text>
<text x="446.9" y="140.6">RX_PIN</text>
<text x="515.5" y="139">5</text>
<text x="256.4" y="167">ST_LINK_USBRENUM</text>
<text x="361.5" y="207.5">ST_LINK_RX</text>
<text x="65" y="237.8">3</text>
<text x="69.5" y="239.2">In</text>
<text x="83" y="235.7">TAB</text>
<text x="83.5" y="239.2">Out</text>
<text x="91.7" y="237.8">2</text>
<text x="91.7" y="234.2">4</text>
<text x="79" y="245.4" transform="rotate(-90 79 245.4)">1</text>
<text x="80.4" y="240.9" transform="rotate(-90 80.4 240.9)">GND</text>
<text x="416.9" y="299.4">3.3V_PIN</text>
<text x="418.8" y="325.6">ST_LINK_PA0</text>
<text x="466.4" y="325.5">ST_LINK_RST</text>
<text x="101.9" y="331.3">1</text>
<text x="101.9" y="334.8">2</text>
<text x="105.4" y="333">VBAT</text>
<text x="232.8" y="333">VDD_3</text>
<text x="245.4" y="334.8">47</text>
<text x="245.4" y="331.3">48</text>
<text x="101.9" y="338.3">3</text>
<text x="101.9" y="341.8">4</text>
<text x="105.4" y="336.5">PC13-TAMPER-RTC</text>
<text x="105.4" y="340.1">PC14-OSC32_IN</text>
<text x="221.2" y="340.1">PB9TIM4_CH4</text>
<text x="233.3" y="336.5">VSS_3</text>
<text x="245.4" y="341.8">45</text>
<text x="245.4" y="338.3">46</text>
<text x="101.9" y="345.4">5</text>
<text x="105.4" y="343.6">PC15-OSC32_OUT</text>
<text x="105.4" y="347.1">PD0-OSC_IN</text>
<text x="221.2" y="343.6">PB8TIM4_CH3</text>
<text x="232.7" y="347.1">BOOT0</text>
<text x="245.4" y="345.4">44</text>
<text x="298.8" y="346.9">ST_LINK_BOOT0</text>
<text x="101.9" y="348.9">6</text>
<text x="101.9" y="352.4">7</text>
<text x="105.4" y="350.7">PD1-OSC_OUT</text>
<text x="204.8" y="350.7">PB7I2C1_SDATIM4_CH2</text>
<text x="245.4" y="352.4">42</text>
<text x="245.4" y="348.9">43</text>
<text x="51.4" y="354">ST_LINK_RST</text>
<text x="101.9" y="356">8</text>
<text x="101.9" y="359.5">9</text>
<text x="105.4" y="354.2">NRST</text>
<text x="105.4" y="357.7">VSS_A</text>
<text x="205.4" y="354.2">PB6I2C1_SCLTIM4_CH1</text>
<text x="219" y="357.7">PB5I2C1_SMBA</text>
<text x="245.4" y="359.5">40</text>
<text x="245.4" y="356">41</text>
<text x="51.9" y="364.5">ST_LINK_PA0</text>
<text x="99.9" y="363">10</text>
<text x="105.4" y="361.2">VDD_A</text>
<text x="105.4" y="364.8">PA0_WKUPUSART2_CTSADC12_IN0TIM2_CH1_ETR</text>
<text x="225.7" y="361.2">PB4NJTRST</text>
<text x="229.4" y="364.8">PB3JTDO</text>
<text x="245.4" y="363">39</text>
<text x="53" y="371.5">ST_LINK_TX</text>
<text x="99.9" y="366.5">11</text>
<text x="99.9" y="370.1">12</text>
<text x="105.4" y="368.3">PA1USART2_RTSADC12_IN1TIM2_CH2</text>
<text x="105.4" y="371.8">PA2USART2_TXADC12_IN2TIM2_CH3</text>
<text x="216.5" y="371.8">PA14JTCKSWCLK</text>
<text x="228.6" y="368.3">PA15JTDI</text>
<text x="245.4" y="370.1">37</text>
<text x="245.4" y="366.5">38</text>
<text x="298.8" y="368">ST_LINK_USBRENUM</text>
<text x="298.8" y="371.6">ST_LINK_SWCLK_IN</text>
<text x="352.9" y="369.7">ST_LINK_BOOT0</text>
<text x="52.8" y="375">ST_LINK_RX</text>
<text x="99.9" y="373.6">13</text>
<text x="99.9" y="377.1">14</text>
<text x="105.4" y="375.4">PA3USART2_RXADC12_IN3TIM2_CH4</text>
<text x="232.8" y="375.4">VDD_2</text>
<text x="245.4" y="377.1">35</text>
<text x="245.4" y="373.6">36</text>
<text x="46.2" y="382.1">ST_LINK_SWCLK</text>
<text x="99.9" y="380.6">15</text>
<text x="105.4" y="378.9">PA4SPI1_NSSUSART2_CKADC12_IN4</text>
<text x="105.4" y="382.4">PA5SPI1_SCKADC12_IN5</text>
<text x="215.9" y="382.4">PA13JTMSSWDIO</text>
<text x="233.3" y="378.9">VSS_2</text>
<text x="245.4" y="380.6">34</text>
<text x="298.8" y="382.2">ST_LINK_SWDIO_IN</text>
<text x="353.9" y="383.9">ST_LINK_BOOT1</text>
<text x="99.9" y="384.2">16</text>
<text x="99.9" y="387.7">17</text>
<text x="105.4" y="385.9">PA6SPI1_MISOADC12_IN6TIM3_CH1</text>
<text x="105.4" y="389.5">PA7SPI1_MOSIADC12_IN7TIM3_CH2</text>
<text x="173" y="389.5">PA11USART1_CTSCAN_RXTIM1_CH4USBDM</text>
<text x="174.5" y="385.9">PA12USART1_RTSCAN_TXTIM1_ETRUSBDP</text>
<text x="245.4" y="387.7">32</text>
<text x="245.4" y="384.2">33</text>
<text x="298.8" y="389.2">ST_LINK_USB_DM</text>
<text x="298.8" y="385.7">ST_LINK_USB_DP</text>
<text x="47.5" y="392.7">ST_LINK_RESET</text>
<text x="99.9" y="391.2">18</text>
<text x="99.9" y="394.8">19</text>
<text x="105.4" y="393">PB0ADC12_IN8TIM3_CH3</text>
<text x="199.9" y="393">PA10USART1_RXTIM1_CH3</text>
<text x="245.4" y="394.8">30</text>
<text x="245.4" y="391.2">31</text>
<text x="298.8" y="392.7">ST_LINK_SWO</text>
<text x="47" y="399.7">ST_LINK_BOOT1</text>
<text x="99.9" y="398.3">20</text>
<text x="99.9" y="401.8">21</text>
<text x="105.4" y="396.5">PB1ADC12_IN9TIM3_CH4</text>
<text x="105.4" y="400">PB2BOOT1</text>
<text x="194.5" y="400">PA8USART1_CKTIM1_CH1MCO</text>
<text x="202.2" y="396.5">PA9USART1_TXTIM1_CH2</text>
<text x="245.4" y="401.8">28</text>
<text x="245.4" y="398.3">29</text>
<text x="298.6" y="396.3">ST_LINK_LED_LINK</text>
<text x="99.9" y="405.3">22</text>
<text x="105.4" y="403.6">PB10I2C2_SCLUSART3_TX</text>
<text x="105.4" y="407.1">PB11I2C2_SDAUSART3_RX-</text>
<text x="177.5" y="407.1">PB14SPI2_MISOUSART3_RTSTIM1_CH2N</text>
<text x="198.6" y="403.6">PB15SPI2_MOSITIM1_CH3N</text>
<text x="245.4" y="405.3">27</text>
<text x="298.8" y="406.8">ST_LINK_SWDIO</text>
<text x="99.9" y="408.9">23</text>
<text x="99.9" y="412.4">24</text>
<text x="105.4" y="410.6">VSS_1</text>
<text x="179.5" y="410.6">PB13SPI2_SCKUSART3_CTSTIM1_CH1N</text>
<text x="245.4" y="412.4">25</text>
<text x="245.4" y="408.9">26</text>
<text x="298.7" y="410.3">ST_LINK_SWCLK</text>
<text x="548.7" y="412.4">4</text>
<text x="105.4" y="414.2">VDD_1</text>
<text x="163.5" y="414.2">PB12SPI2_NSSI2C2_SMBAUSART3_CKTIM1_BKIN</text>
<text x="360" y="415.6">ST_LINK_LED_LINK</text>
<text x="482.2" y="419.1">ST_LINK_SWCLK_IN</text>
<text x="482.9" y="415.6">ST_LINK_SWDIO_IN</text>
<text x="548.7" y="419.1">2</text>
<text x="548.7" y="415.9">3</text>
<text x="548.7" y="422.6">1</text>
</g>
<g font-size="3.2">
<text x="361.9" y="75.5">ST_LINK_3.3V</text>
<text x="391.8" y="75.6">ST_LINK_USB_5V</text>
<text x="400.2" y="152.8">ST_LINK_3.3V</text>
<text x="372.5" y="195.5">ST_LINK_3.3V</text>
</g>
<g font-size="1.4" fill="#00f">
<text x="40.9" y="353.8" transform="rotate(-90 40.9 353.8)">1</text>
<text x="40.9" y="348.9" transform="rotate(-90 40.9 348.9)">2</text>
</g>
</svg>
